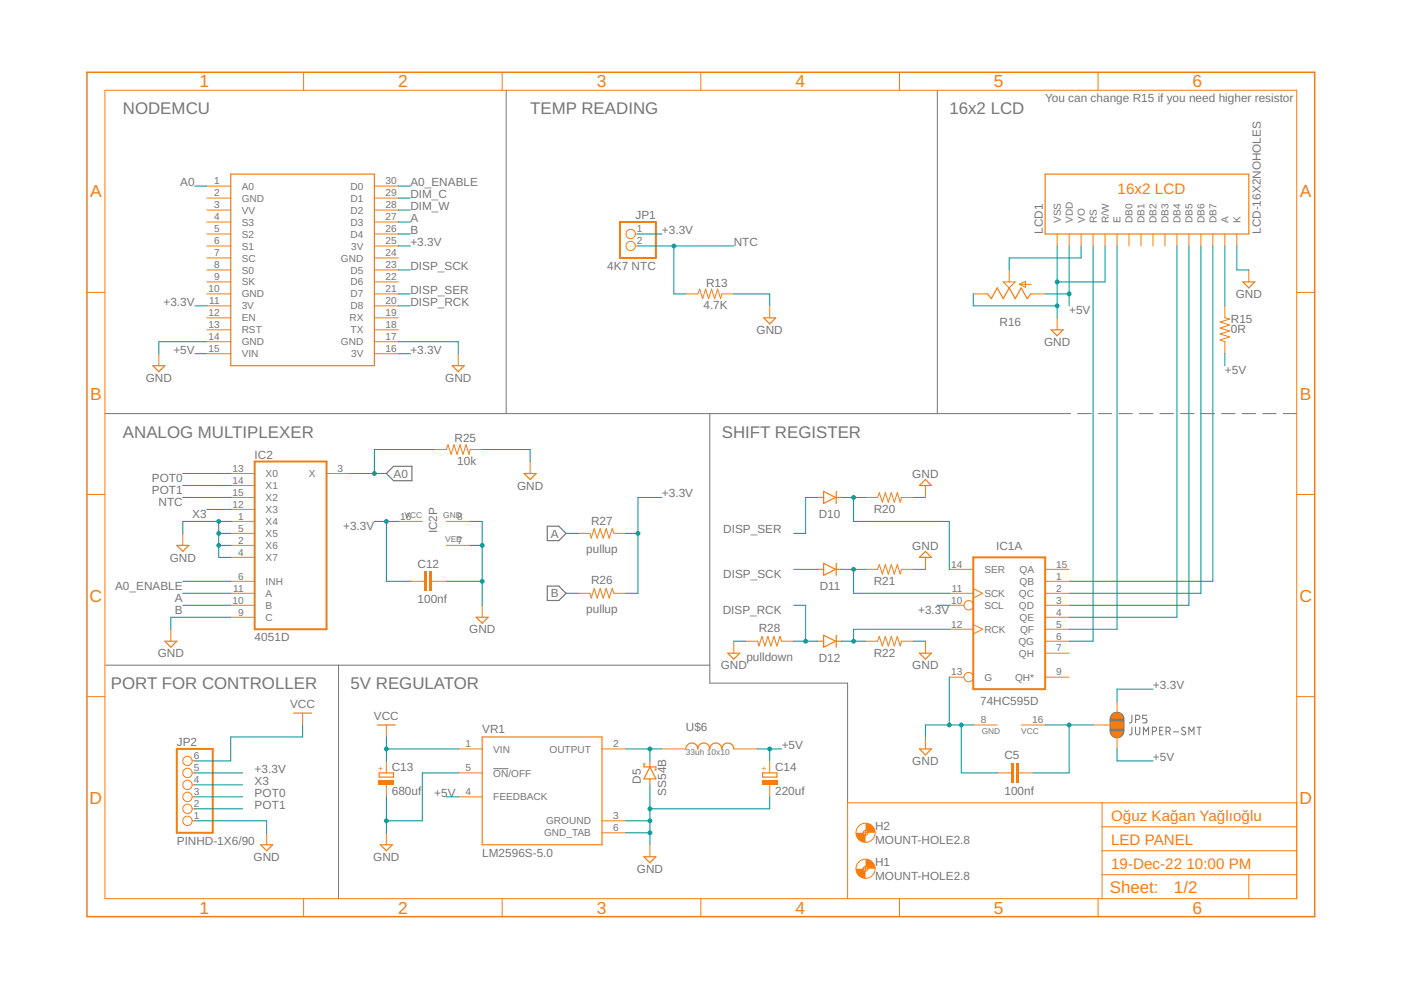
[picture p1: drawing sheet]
<svg xmlns="http://www.w3.org/2000/svg" width="297mm" height="210mm" viewBox="0 0 297 210" stroke-linecap="round" stroke-linejoin="round" font-family="sans-serif">
<g fill="none" stroke="#757575" stroke-width=".21">
<path d="M107.3 19.1v68.6M198.7 19.1v68.6M22.2 87.7h204.8M150.5 87.7v57.1h29.2v25.4M228.5 87.7h2.9M232.9 87.7h2.8M237.2 87.7h2.9M241.6 87.7h2.8M245.9 87.7h2.9M250.3 87.7h2.9M254.6 87.7h2.9M259 87.7h2.9"/>
<path d="M263.4 87.7h2.8M267.7 87.7h2.9M272.1 87.7h2.8M22.2 141h128.3M71.8 141v49.5M240 154.2v1.4l-.2 .2h-.3M240 151.6v1.4l-.2 .2-.3 .1M240.7 154.2v1.2a.46 .46 0 0 0 .5 .4 .46 .46 0 0 0 .5-.4v-1.2M240.8 152.5h.4a.46 .46 0 0 0 .5-.4 .46 .46 0 0 0-.5-.5h-.4v1.7M242.4 155.8v-1.6l.6 .9 .5-.9v1.6M243.2 151.6h-.9v.8h.5a.46 .46 0 0 1 .4 .4 .46 .46 0 0 1-.4 .5h-.5M244.3 155.1h.5a.46 .46 0 0 0 .4-.5 .46 .46 0 0 0-.4-.4h-.5v1.6"/>
<path d="M245.9 154.9h.5M246.6 154.2h-.7v1.6h.7M247.2 155.1h.5a.46 .46 0 0 0 .4-.5 .46 .46 0 0 0-.4-.4h-.5v1.6M247.8 155.1l.3 .7M248.8 155.2h1.1M251.3 154.3l-.2-.1a.38 .38 0 0 0-.5 .1 .38 .38 0 0 0 .1 .6l.5 .2a.41 .41 0 0 1 .1 .6 .41 .41 0 0 1-.6 0l-.2-.1M252.1 155.8v-1.6l.5 .9 .6-.9v1.6M253.8 154.2h.9M254.2 154.2v1.6M104.6 163h3.2"/>
</g>
<path d="M236.8 152.5v2.5" fill="none" stroke="#757575" stroke-width="3.2"/>
<path d="M81.9 100.4l1.5-1.5h3.9v3h-3.9zM116 111.6h2.5l1.5 1.5-1.5 1.5h-2.5zM116 124.3h2.5l1.5 1.5-1.5 1.5h-2.5z" fill="none" stroke="#757575" stroke-width=".25"/>
<path d="M48.9 36.9h30.5v40.6h-30.5zM221.6 36.9h43.2v12.7h-43.2zM263.5 59.8h2.5l-1.2 1.2zM32.4 77.5h2.5l-1.2 1.3zM95.9 77.5h2.5l-1.2 1.3zM161.9 67.4h2.6l-1.3 1.3zM209.4 62.3l.8 1 1.2-2.3 1.3 2.3 1.3-2.3 1.2 2.3 1.3-2.3 1.3 2.3 .7-1M222.9 69.9h2.5l-1.3 1.3zM62.3 151.2h3.8M194.9 158.8h2.6l-1.3 1.3zM55.3 179.1h2.5l-1.3 1.3z" fill="none" stroke="#f57c10" stroke-width=".25"/>
<g fill="none" stroke="#f57c10" stroke-width=".21">
<path d="M22.2 19.1h252.7v171.4h-252.7zM64.4 15.3v3.8M106.5 15.3v3.8M148.6 15.3v3.8M190.7 15.3v3.8M232.8 15.3v3.8M43.8 39.5h5.1M79.4 39.5h5.1M43.8 42h5.1M43.8 44.5h5.1M43.8 47.1h5.1M43.8 49.6h5.1"/>
<path d="M43.8 52.2h5.1M43.8 54.7h5.1M43.8 57.2h5.1M43.8 59.8h5.1M79.4 42h5.1M79.4 44.5h5.1M79.4 47.1h5.1M79.4 49.6h5.1M79.4 52.2h5.1M79.4 54.7h5.1M79.4 57.2h5.1M79.4 59.8h5.1"/>
<path d="M134.7 49.6h.6M134.7 52.2h.6M212.7 59.8h2.5l-1.2 1.2zM214 57.2v2.6M224.1 49.6v2.6M226.7 49.6v2.6M229.2 49.6v2.6M231.8 49.6v2.6M234.3 49.6v2.6M236.8 49.6v2.6M239.4 49.6v2.6M241.9 49.6v2.6"/>
<path d="M244.5 49.6v2.6M247 49.6v2.6M249.5 49.6v2.6M252.1 49.6v2.6M254.6 49.6v2.6M257.2 49.6v2.6M259.7 49.6v2.6M262.2 49.6v2.6M264.8 57.2v2.6M18.4 62h3.8M33.7 75v2.5M43.8 62.3h5.1"/>
<path d="M43.8 64.9h5.1M43.8 67.4h5.1M43.8 69.9h5.1M43.8 72.5h5.1M43.8 75h5.1M79.4 62.3h5.1M79.4 64.9h5.1M79.4 67.4h5.1M79.4 69.9h5.1M79.4 72.5h5.1M79.4 75h5.1M97.2 75v2.5"/>
<path d="M145.4 62.3h2.6l.3-1 .7 2 .6-2 .6 2 .7-2 .6 2 .6-2 .7 2 .2-1h2.6M163.2 64.9v2.5M206.4 62.3h3M216.1 60.3h2.6M216.1 60.3l1.3-.7v1.3zM218.5 62.3h3.1M224.1 67.4v2.5M259.7 64.9v2.5l1 .2-2 .7 2 .6-2 .7 2 .6-2 .6 2 .6-2 .7 1 .4v2.5M274.9 62h3.8M18.4 104.8h3.8M274.9 104.8h3.8M201.3 125.8h5.1"/>
<path d="M201.3 128.3h3.1M201.3 133.4h5.1M201.3 120.7h5.1M206.4 124.8l1.9 1-1.9 1M206.4 132.4l1.9 1-1.9 1M221.6 123.3h5.1M221.6 125.8h5.1M221.6 128.3h5.1M221.6 130.9h5.1M221.6 133.4h5.1M221.6 136h5.1M221.6 138.5h5.1"/>
<path d="M221.6 120.7h5.1M18.4 147.7h3.8M64.2 151.2v2.5M196.2 156.3v2.5M201.3 143.6h3.1M206.4 153.7h5M216.5 153.7h5.1M221.6 143.6h5.1M274.9 147.7h3.8M40.7 174h.6M40.7 171.5h.6M40.7 169h.6"/>
<path d="M40.7 166.4h.6M40.7 163.9h.6M40.7 161.3h.6M56.5 176.6v2.5M214 163.9h.5M216 163.9h.5M233.7 170.2v20.3M233.7 175.3h41.2M274.9 170.2h-95.2v20.3M64.4 190.5v3.9M106.5 190.5v3.9M148.6 190.5v3.9"/>
<path d="M190.7 190.5v3.9M232.8 190.5v3.9M233.7 185.5h41.2M233.7 180.4h41.2M264.8 185.5v5"/>
<circle cx="133.7" cy="49.6" r=".99"/>
<circle cx="133.7" cy="52.2" r=".99"/>
<circle cx="205.4" cy="128.3" r=".99"/>
<circle cx="205.4" cy="143.6" r=".99"/>
<circle cx="39.8" cy="169" r=".99"/>
<circle cx="39.8" cy="171.5" r=".99"/>
<circle cx="39.8" cy="166.4" r=".99"/>
<circle cx="39.8" cy="163.9" r=".99"/>
<circle cx="39.8" cy="161.3" r=".99"/>
<circle cx="39.8" cy="174" r=".99"/>
</g>
<path d="M131.4 47.1h7.7v7.6h-7.7zM206.4 118.2h15.2v27.9h-15.2zM37.5 158.8h7.6v17.8h-7.6z" fill="none" stroke="#f57c10" stroke-width=".42"/>
<path d="M18.4 15.3h260.3v179.1h-260.3z" fill="none" stroke="#f57c10" stroke-width=".32"/>
<g fill="#f57c10">
<path d="M215.5 161.8h.5v4.1h-.5z" fill-rule="evenodd"/>
<path d="M214.5 161.8h.5v4.1h-.5z" fill-rule="evenodd"/>
</g>
<g fill="#f57c10">
<path d="M215.5 161.8h.5v4.1h-.5zM215.5 161.8v4.1h.5v-4.1z"/>
<path d="M214.5 161.8h.5v4.1h-.5zM214.5 161.8v4.1h.5v-4.1z"/>
</g>
<g fill="none" stroke="#f57c10" stroke-width=".21">
<path d="M48.9 105.5h5.1M48.9 110.6h5.1M48.9 115.6h5.1M48.9 100.4h5.1M48.9 118.2h5.1M48.9 113.1h5.1M48.9 108h5.1M48.9 102.9h5.1M69.2 100.4h5.1M84.5 110.6h5M94.6 110.6h5.1M94.6 115.6h5.1"/>
<path d="M183.5 105.5h2.6l.3-1 .7 2 .6-2 .6 2 .7-2 .6 2 .6-2 .7 2 .2-1h2.6M196.2 102.9v2.6M196.2 118.2v2.5M36.2 133.4v2.6M48.9 123.3h5.1M48.9 130.9h5.1M48.9 128.3h5.1M48.9 125.8h5.1M89.5 123.3h.5M91.6 123.3h.5M102.2 128.3v2.6M183.5 120.7h2.6l.3-1 .7 2 .6-2 .6 2 .7-2 .6 2 .6-2 .7 2 .2-1h2.6"/>
<path d="M183.5 136h2.6l.3-1.1 .7 2.1 .6-2.1 .6 2.1 .7-2.1 .6 2.1 .6-2.1 .7 2.1 .2-1h2.6M196.2 136v2.5M211.4 163.9h2.6M216.5 163.9h2.6"/>
</g>
<g fill="none" stroke="#f57c10" stroke-width=".25">
<path d="M173.4 105.5h1.2M174.6 104.2l2.6 1.3-2.6 1.2zM174.6 119.4l2.6 1.3-2.6 1.3zM177.2 105.5h1.2M177.3 104.2v2.5M177.3 119.4v2.6M196.2 101.7l1.3 1.2h-2.6zM196.2 116.9l1.3 1.3h-2.6zM34.9 136h2.6l-1.3 1.2zM101 130.9h2.5l-1.3 1.2zM173.4 120.7h1.2M173.4 136h1.2"/>
<path d="M174.6 134.7l2.6 1.3-2.6 1.2zM177.2 120.7h1.2M177.2 136h1.2M177.3 134.7v2.5M194.9 138.5h2.6l-1.3 1.3z"/>
</g>
<path d="M54 97.9h15.2v35.5h-15.2z" fill="none" stroke="#f57c10" stroke-width=".42"/>
<g fill="#f57c10">
<path d="M91.1 121.2h.5v4.1h-.5z" fill-rule="evenodd"/>
<path d="M90 121.2h.6v4.1h-.6z" fill-rule="evenodd"/>
</g>
<g fill="#f57c10">
<path d="M91.1 121.2h.5v4.1h-.5zM91.1 121.2v4.1h.5v-4.1z"/>
<path d="M90 121.2h.6v4.1h-.6zM90 121.2v4.1h.6v-4.1z"/>
</g>
<path d="M38.8 113.1v2.5M87 123.3h2.5M92.1 123.3h2.5" fill="none" stroke="#f57c10" stroke-width=".21"/>
<path d="M37.5 115.6h2.5l-1.2 1.3z" fill="none" stroke="#f57c10" stroke-width=".25"/>
<g fill="#f57c10">
<path d="M235.6 155.1h2.5a1.27 1.27 0 0 1-1.3 1.3 1.27 1.27 0 0 1-1.2-1.3z" fill-rule="evenodd"/>
<path d="M236 151.4a1.27 1.27 0 0 1 1.4-.2 1.27 1.27 0 0 1 .7 1.1h-2.5v-.4z" fill-rule="evenodd"/>
</g>
<g fill="#f57c10">
<path d="M235.6 155.1h2.5l-.2 .8-.7 .5a1.28 1.28 0 0 1-1.6-1.1zM235.6 155.1v.5l.4 .5 .8 .3 .9-.3 .4-.8v-.2z"/>
<path d="M236 151.4l.8-.4 .6 .2 .5 .4 .2 .7h-2.5v-.4zM236 151.4l-.4 .5v.4h2.5l-.2-.7-.5-.4-.6-.2z"/>
</g>
<path d="M234.3 153.7h1.3M235.6 153.1h2.5v1.2h-2.5z" fill="none" stroke="#f57c10" stroke-width=".21"/>
<path d="M235.6 153.1h2.5v1.2h-2.5z" fill-rule="evenodd" fill="#f57c10"/>
<path d="M235.6 153.1h2.5v1.2h-2.5zM235.6 153.1v1.2h2.5v-1.2z" fill="#f57c10"/>
<path d="M97.2 158.8h5M127.6 158.8h5.1M231.8 153.7h2.5M236.8 148.7v2.5M236.8 156.3v2.5M97.2 169h5M97.2 163.9h5M127.6 174h5.1M127.6 176.6h5.1" fill="none" stroke="#f57c10" stroke-width=".21"/>
<path d="M102.2 156.3h25.4v22.8h-25.4zM80.4 163.9h3v.9h-3z" fill="none" stroke="#f57c10" stroke-width=".25"/>
<path d="M80.3 165.5h3.3v.9h-3.3z" fill-rule="evenodd" fill="#f57c10"/>
<path d="M80.3 165.5h3.3v.9h-3.3zM80.3 165.5v.9h3.3v-.9z" fill="#f57c10"/>
<path d="M140.3 158.8h5.1M155.6 158.8h5.1M81.9 161.3v2.6M81.9 166.4v2.6M81.9 176.6v2.5" fill="none" stroke="#f57c10" stroke-width=".21"/>
<path d="M145.4 158.8a1.27 1.27 0 0 1 1.3-1.3 1.27 1.27 0 0 1 1.3 1.3 1.27 1.27 0 0 1 1.2-1.3 1.27 1.27 0 0 1 1.3 1.3 1.27 1.27 0 0 1 1.3-1.3 1.27 1.27 0 0 1 1.2 1.3 1.27 1.27 0 0 1 1.3-1.3 1.27 1.27 0 0 1 1.3 1.3M80.6 179.1h2.6l-1.3 1.3zM136.8 162h-.3v.6h2.6v.6h-.3M137.8 162.6l1.3 2.5h-2.6zM137.8 161.3v1.3M137.8 165.1v1.3M161.7 163.9h3v.9h-3z" fill="none" stroke="#f57c10" stroke-width=".25"/>
<path d="M161.5 165.5h3.3v.9h-3.3z" fill-rule="evenodd" fill="#f57c10"/>
<path d="M161.5 165.5h3.3v.9h-3.3zM161.5 165.5v.9h3.3v-.9z" fill="#f57c10"/>
<path d="M92.1 95.3h2.5l.4-1 .6 2 .7-2 .6 2 .6-2 .7 2 .6-2 .6 2 .3-1h2.5M112.4 97.9v2.5M122.6 113.1h2.5l.2 1 .7-2 .6 2 .7-2 .6 2 .6-2 .7 2 .6-2 .4 1h2.5M122.6 125.8h2.5l.2 1 .7-2 .6 2 .7-2 .6 2 .6-2 .7 2 .6-2 .4 1h2.5M155.6 136v2.5M158.1 136h2.6l.2 1 .6-2.1 .7 2.1 .6-2.1 .6 2.1 .7-2.1 .6 2.1 .7-2.1 .3 1.1h2.6M81.9 153.7v2.6M137.8 179.1v2.6M163.2 161.3v2.6M163.2 166.4v2.6" fill="none" stroke="#f57c10" stroke-width=".21"/>
<path d="M111.1 100.4h2.6l-1.3 1.3zM154.3 138.5h2.5l-1.2 1.3zM80 153.7h3.8M136.5 181.7h2.6l-1.3 1.2z" fill="none" stroke="#f57c10" stroke-width=".25"/>
<g fill="#f57c10">
<path d="M183.5 182.2a2.04 2.04 0 0 1 2 2h-1.5l-.2-.4-.3-.1z" fill-rule="evenodd"/>
<path d="M181.5 184.2h1.5l.1 .3 .4 .2v1.5a1.97 1.97 0 0 1-2-2z" fill-rule="evenodd"/>
</g>
<g fill="#f57c10">
<path d="M183.5 182.2h.2a2.08 2.08 0 0 1 1.8 1.8v.2h-1.5l-.1-.3-.4-.2zM183.5 182.2v1.5l.3 .1 .2 .4h1.5l-.2-1-.5-.6-.7-.4z"/>
<path d="M181.5 184.2h1.5l.2 .4 .3 .1v1.5a1.97 1.97 0 0 1-2-2zM181.5 184.2l.2 1 .5 .6 .7 .3 .6 .1v-1.5l-.3-.1-.2-.4z"/>
</g>
<g fill="none" stroke="#f57c10" stroke-width=".21">
<path d="M183 184.2h1M183.5 183.7v1"/>
<circle cx="183.5" cy="184.2" r="2.03"/>
<circle cx="183.5" cy="184.2" r=".51"/>
</g>
<g fill="#f57c10">
<path d="M183.5 174.5a2.04 2.04 0 0 1 2 2.1h-1.5l-.2-.4-.3-.1z" fill-rule="evenodd"/>
<path d="M181.5 176.6h1.5l.1 .3 .4 .2v1.5a1.97 1.97 0 0 1-2-2z" fill-rule="evenodd"/>
</g>
<g fill="#f57c10">
<path d="M183.5 174.5h.2a2.08 2.08 0 0 1 1.8 1.9v.2h-1.5l-.1-.3-.4-.2zM183.5 174.5v1.6l.3 .1 .2 .4h1.5l-.2-1-.5-.6-.7-.4z"/>
<path d="M181.5 176.6h1.5l.1 .3 .4 .2v1.5a1.97 1.97 0 0 1-2-2zM181.5 176.6l.2 .9 .5 .7 .7 .3 .6 .1v-1.5l-.3-.1-.2-.4z"/>
</g>
<g fill="none" stroke="#f57c10" stroke-width=".21">
<path d="M183 176.6h1M183.5 176.1v1"/>
<circle cx="183.5" cy="176.6" r="2.03"/>
<circle cx="183.5" cy="176.6" r=".51"/>
</g>
<path d="M224.1 52.2v15.2M234.3 52.2v7.6h-10.2M206.4 62.3v2.6h17.7" fill="none" stroke="#009292" stroke-width=".21"/>
<g fill="#009292">
<circle cx="224.1" cy="64.9" r=".51"/>
<circle cx="224.1" cy="59.8" r=".51"/>
</g>
<g fill="#009292">
<path d="M223.6 64.9a.51 .51 0 0 1 1 0 .51 .51 0 0 1-1 0zM223.6 64.9a.51 .51 0 0 0 1 0 .51 .51 0 0 0-1 0z"/>
<path d="M223.6 59.8a.51 .51 0 0 1 1 0 .51 .51 0 0 1-1 0zM223.6 59.8a.51 .51 0 0 0 1 0 .51 .51 0 0 0-1 0z"/>
</g>
<path d="M201.3 143.6v10.1M203.8 153.7v10.2h7.6M206.4 153.7h-10.2v2.6" fill="none" stroke="#009292" stroke-width=".21"/>
<g fill="#009292">
<circle cx="201.3" cy="153.7" r=".51"/>
<circle cx="203.8" cy="153.7" r=".51"/>
</g>
<g fill="#009292">
<path d="M200.8 153.7a.51 .51 0 0 1 1 0 .51 .51 0 0 1-1 0zM200.8 153.7a.51 .51 0 0 0 1 0 .51 .51 0 0 0-1 0z"/>
<path d="M203.3 153.7a.51 .51 0 0 1 1 0 .51 .51 0 0 1-1 0zM203.3 153.7a.51 .51 0 0 0 1 0 .51 .51 0 0 0-1 0z"/>
</g>
<path d="M262.2 52.2v5h2.6M43.8 72.5h-10.1v2.5M84.5 72.5h12.7v2.5M155.6 62.3h7.6v2.6M99.7 110.6h2.5v17.7M99.7 115.6h2.5M193.7 105.5h2.5M48.9 130.9h-12.7v2.5M94.6 123.3h7.6M193.7 120.7h2.5M193.7 136h2.5M41.3 174h15.2v2.6" fill="none" stroke="#009292" stroke-width=".21"/>
<g fill="#009292">
<circle cx="102.2" cy="115.6" r=".51"/>
<circle cx="102.2" cy="123.3" r=".51"/>
</g>
<g fill="#009292">
<path d="M101.7 115.6a.51 .51 0 0 1 1 0 .51 .51 0 0 1-1 0zM101.7 115.6a.51 .51 0 0 0 1 0 .51 .51 0 0 0-1 0z"/>
<path d="M101.7 123.3a.51 .51 0 0 1 1 0 .51 .51 0 0 1-1 0zM101.7 123.3a.51 .51 0 0 0 1 0 .51 .51 0 0 0-1 0z"/>
</g>
<path d="M46.4 110.6v7.6h2.5M46.4 115.6h2.5M46.4 113.1h2.5M48.9 110.6h-10.1v2.5" fill="none" stroke="#009292" stroke-width=".21"/>
<g fill="#009292">
<circle cx="46.4" cy="110.6" r=".51"/>
<circle cx="46.4" cy="115.6" r=".51"/>
<circle cx="46.4" cy="113.1" r=".51"/>
</g>
<g fill="#009292">
<path d="M45.9 110.6a.51 .51 0 0 1 1 0 .51 .51 0 0 1-1 0zM45.9 110.6a.51 .51 0 0 0 1 0 .51 .51 0 0 0-1 0z"/>
<path d="M45.9 115.6a.51 .51 0 0 1 1 0 .51 .51 0 0 1-1 0zM45.9 115.6a.51 .51 0 0 0 1 0 .51 .51 0 0 0-1 0z"/>
<path d="M45.9 113.1a.51 .51 0 0 1 1 0 .51 .51 0 0 1-1 0zM45.9 113.1a.51 .51 0 0 0 1 0 .51 .51 0 0 0-1 0z"/>
</g>
<path d="M81.9 169v7.6M97.2 163.9h-7.7v10.1h-7.6" fill="none" stroke="#009292" stroke-width=".21"/>
<circle cx="81.9" cy="174" r=".51" fill="#009292"/>
<path d="M81.4 174a.51 .51 0 0 1 1 0 .51 .51 0 0 1-1 0zM81.4 174a.51 .51 0 0 0 1 0 .51 .51 0 0 0-1 0z" fill="#009292"/>
<path d="M132.7 176.6h5.1M132.7 174h5.1M137.8 166.4v12.7M163.2 169v2.5h-25.4" fill="none" stroke="#009292" stroke-width=".21"/>
<g fill="#009292">
<circle cx="137.8" cy="176.6" r=".51"/>
<circle cx="137.8" cy="174" r=".51"/>
<circle cx="137.8" cy="171.5" r=".51"/>
</g>
<g fill="#009292">
<path d="M137.3 176.6a.51 .51 0 0 1 1 0 .51 .51 0 0 1-1 0zM137.3 176.6a.51 .51 0 0 0 1 0 .51 .51 0 0 0-1 0z"/>
<path d="M137.3 174a.51 .51 0 0 1 1 0 .51 .51 0 0 1-1 0zM137.3 174a.51 .51 0 0 0 1 0 .51 .51 0 0 0-1 0z"/>
<path d="M137.3 171.5a.51 .51 0 0 1 1 0 .51 .51 0 0 1-1 0zM137.3 171.5a.51 .51 0 0 0 1 0 .51 .51 0 0 0-1 0z"/>
</g>
<path d="M226.7 52.2v12.7M221.6 62.3h5.1M102.2 95.3h10.2v2.6M155.6 136h2.5" fill="none" stroke="#009292" stroke-width=".21"/>
<circle cx="226.7" cy="62.3" r=".51" fill="#009292"/>
<path d="M226.2 62.3a.51 .51 0 0 1 1 0 .51 .51 0 0 1-1 0zM226.2 62.3a.51 .51 0 0 0 1 0 .51 .51 0 0 0-1 0z" fill="#009292"/>
<path d="M41.3 75h2.5M259.7 75v2.5M160.7 158.8h5M163.2 158.8v2.5M236.8 158.8v2.5h7.7M94.6 169h2.6" fill="none" stroke="#009292" stroke-width=".21"/>
<circle cx="163.2" cy="158.8" r=".51" fill="#009292"/>
<path d="M162.7 158.8a.51 .51 0 0 1 1 0 .51 .51 0 0 1-1 0zM162.7 158.8a.51 .51 0 0 0 1 0 .51 .51 0 0 0-1 0z" fill="#009292"/>
<path d="M84.5 52.2h2.5M41.3 64.9h2.5M84.5 75h2.5M79.4 110.6h5.1M81.9 110.6v12.7h5.1M198.7 128.3h2.6" fill="none" stroke="#009292" stroke-width=".21"/>
<circle cx="81.9" cy="110.6" r=".51" fill="#009292"/>
<path d="M81.4 110.6a.51 .51 0 0 1 1 0 .51 .51 0 0 1-1 0zM81.4 110.6a.51 .51 0 0 0 1 0 .51 .51 0 0 0-1 0z" fill="#009292"/>
<path d="M135.3 49.6h5M132.7 113.1h2.6M140.3 105.5h-5v20.3h-2.6M244.5 146.1h-7.7v2.6M41.3 163.9h10.2" fill="none" stroke="#009292" stroke-width=".21"/>
<circle cx="135.3" cy="113.1" r=".51" fill="#009292"/>
<path d="M134.7 113.1a.55 .55 0 0 1 1.1 0 .55 .55 0 0 1-1.1 0zM134.7 113.1a.55 .55 0 0 0 1.1 0 .55 .55 0 0 0-1.1 0z" fill="#009292"/>
<path d="M64.2 153.7v2.6h-15.3v5h-7.6M81.9 156.3v5M81.9 158.8h15.3" fill="none" stroke="#009292" stroke-width=".21"/>
<circle cx="81.9" cy="158.8" r=".51" fill="#009292"/>
<path d="M81.4 158.8a.51 .51 0 0 1 1 0 .51 .51 0 0 1-1 0zM81.4 158.8a.51 .51 0 0 0 1 0 .51 .51 0 0 0-1 0z" fill="#009292"/>
<path d="M41.3 39.5h2.5M92.1 95.3h-12.7v5.1M74.3 100.4h7.6" fill="none" stroke="#009292" stroke-width=".21"/>
<circle cx="79.4" cy="100.4" r=".51" fill="#009292"/>
<path d="M78.9 100.4a.51 .51 0 0 1 1 0 .51 .51 0 0 1-1 0zM78.9 100.4a.51 .51 0 0 0 1 0 .51 .51 0 0 0-1 0z" fill="#009292"/>
<path d="M84.5 57.2h2.5M84.5 62.3h2.5M84.5 64.9h2.5M173.4 105.5h-2.6v7.6h-2.5M168.3 128.3h2.5v7.7M168.3 120.7h5.1M168.3 136h5.1" fill="none" stroke="#009292" stroke-width=".21"/>
<circle cx="170.8" cy="136" r=".51" fill="#009292"/>
<path d="M170.3 136a.51 .51 0 0 1 1 0 .51 .51 0 0 1-1 0zM170.3 136a.51 .51 0 0 0 1 0 .51 .51 0 0 0-1 0z" fill="#009292"/>
<path d="M84.5 44.5h2.5M229.2 52.2v2.5h-15.2v2.5M231.8 52.2v83.8h-5.1M236.8 52.2v81.2h-10.1M249.5 52.2v78.7h-22.8M252.1 52.2v76.1h-25.4M254.6 52.2v73.6h-27.9M257.2 52.2v71.1h-30.5M259.7 52.2v12.7M178.4 105.5h5.1M181 105.5v5.1h20.3v10.1" fill="none" stroke="#009292" stroke-width=".21"/>
<circle cx="181" cy="105.5" r=".51" fill="#009292"/>
<path d="M180.5 105.5a.51 .51 0 0 1 1 0 .51 .51 0 0 1-1 0zM180.5 105.5a.51 .51 0 0 0 1 0 .51 .51 0 0 0-1 0z" fill="#009292"/>
<path d="M178.4 120.7h5.1" fill="none" stroke="#009292" stroke-width=".21"/>
<circle cx="181" cy="120.7" r=".51" fill="#009292"/>
<path d="M180.5 120.7a.51 .51 0 0 1 1 0 .51 .51 0 0 1-1 0zM180.5 120.7a.51 .51 0 0 0 1 0 .51 .51 0 0 0-1 0z" fill="#009292"/>
<path d="M178.4 136h5.1M181 120.7v5.1h20.3M181 133.4v2.6" fill="none" stroke="#009292" stroke-width=".21"/>
<circle cx="181" cy="136" r=".51" fill="#009292"/>
<path d="M180.5 136a.51 .51 0 0 1 1 0 .51 .51 0 0 1-1 0zM180.5 136a.51 .51 0 0 0 1 0 .51 .51 0 0 0-1 0z" fill="#009292"/>
<g fill="none" stroke="#009292" stroke-width=".21">
<path d="M84.5 47.1h2.5M84.5 49.6h2.5M135.3 52.2h20.3M142.9 52.2v10.1h2.5M38.8 100.4h10.1M38.8 102.9h10.1M38.8 105.5h10.1M120 113.1h2.6M38.8 125.8h10.1M38.8 128.3h10.1M120 125.8h2.6M181 133.4h20.3"/>
<path d="M41.3 169h10.2M41.3 171.5h10.2"/>
</g>
<circle cx="142.9" cy="52.2" r=".51" fill="#009292"/>
<path d="M142.4 52.2a.51 .51 0 0 1 1 0 .51 .51 0 0 1-1 0zM142.4 52.2a.51 .51 0 0 0 1 0 .51 .51 0 0 0-1 0z" fill="#009292"/>
<path d="M43.8 108h5.1M221.6 153.7h10.2M226.7 153.7v10.2h-7.6M41.3 166.4h10.2" fill="none" stroke="#009292" stroke-width=".21"/>
<circle cx="226.7" cy="153.7" r=".51" fill="#009292"/>
<path d="M226.2 153.7a.51 .51 0 0 1 1 0 .51 .51 0 0 1-1 0zM226.2 153.7a.51 .51 0 0 0 1 0 .51 .51 0 0 0-1 0z" fill="#009292"/>
<path d="M132.7 158.8h7.6M137.8 158.8v2.5" fill="none" stroke="#009292" stroke-width=".21"/>
<circle cx="137.8" cy="158.8" r=".51" fill="#009292"/>
<path d="M137.3 158.8a.51 .51 0 0 1 1 0 .51 .51 0 0 1-1 0zM137.3 158.8a.51 .51 0 0 0 1 0 .51 .51 0 0 0-1 0z" fill="#009292"/>
<path d="M84.5 39.5h2.5M84.5 42h2.5M38.8 123.3h10.1" fill="none" stroke="#009292" stroke-width=".21"/>
<g font-size="3.7" fill="#f57c10">
<text x="42.3" y="18.5">1</text>
<text x="84.4" y="18.5">2</text>
<text x="126.5" y="18.5">3</text>
<text x="168.6" y="18.5">4</text>
<text x="210.7" y="18.5">5</text>
<text x="252.9" y="18.5">6</text>
<text x="19.1" y="41.9">A</text>
<text x="275.6" y="41.9">A</text>
<text x="19.1" y="84.7">B</text>
<text x="275.6" y="84.7">B</text>
<text x="19" y="127.6">C</text>
<text x="275.5" y="127.6">C</text>
<text x="19" y="170.4">D</text>
<text x="275.5" y="170.4">D</text>
<text x="42.3" y="193.7">1</text>
<text x="84.4" y="193.7">2</text>
<text x="126.5" y="193.7">3</text>
<text x="168.6" y="193.7">4</text>
<text x="210.7" y="193.7">5</text>
<text x="252.9" y="193.7">6</text>
</g>
<g font-size="3.6" fill="#757575">
<text x="26.1" y="24.2">NODEMCU</text>
<text x="112.4" y="24.2">TEMP READING</text>
<text x="201.3" y="24.2">16x2 LCD</text>
<text x="26.1" y="92.8">ANALOG MULTIPLEXER</text>
<text x="153" y="92.8">SHIFT REGISTER</text>
<text x="23.5" y="146.1">PORT FOR CONTROLLER</text>
<text x="74.3" y="146.1">5V REGULATOR</text>
</g>
<g font-size="3.6" fill="#f57c10">
<text x="235.3" y="189.4">Sheet:</text>
<text x="248.9" y="189.3">1/2</text>
</g>
<g font-size="3.2" fill="#f57c10">
<text x="237" y="41.2">16x2 LCD</text>
<text x="235.6" y="179.1">LED PANEL</text>
<text x="235.6" y="174">Oğuz Kağan Yağlıoğlu</text>
<text x="235.6" y="184.2">19-Dec-22</text>
<text x="251.5" y="184.2">10:00 PM</text>
</g>
<g font-size="2.5" fill="#757575">
<text x="221.6" y="21.7">You can change R15 if you need higher resistor</text>
<text x="38.2" y="39.5">A0</text>
<text x="87" y="39.5">A0_ENABLE</text>
<text x="87" y="42">DIM_C</text>
<text x="87" y="44.5">DIM_W</text>
<text x="87" y="47.1">A</text>
<text x="134.7" y="46.4">JP1</text>
<text x="87" y="52.1">+3.3V</text>
<text x="87" y="49.6">B</text>
<text x="140.3" y="49.6">+3.3V</text>
<text x="155.6" y="52.1">NTC</text>
<text x="221.1" y="49.6" transform="rotate(-90 221.1 49.6)">LCD1</text>
<text x="267.3" y="49.6" transform="rotate(-90 267.3 49.6)">LCD-16X2NOHOLES</text>
<text x="87" y="57.2">DISP_SCK</text>
<text x="128.8" y="57.2">4K7 NTC</text>
<text x="34.7" y="64.8">+3.3V</text>
<text x="87" y="62.3">DISP_SER</text>
<text x="87" y="64.8">DISP_RCK</text>
<text x="149.1" y="65.6">4.7K</text>
<text x="149.7" y="60.8">R13</text>
<text x="262" y="63.2">GND</text>
<text x="160.4" y="70.8">GND</text>
<text x="211.9" y="69.2">R16</text>
<text x="226.7" y="66.6">+5V</text>
<text x="261" y="70.7">0R</text>
<text x="261" y="68.4">R15</text>
<text x="36.8" y="75">+5V</text>
<text x="87" y="75">+3.3V</text>
<text x="221.4" y="73.4">GND</text>
<text x="30.9" y="81">GND</text>
<text x="94.4" y="81">GND</text>
<text x="259.7" y="79.3">+5V</text>
<text x="96.4" y="93.8">R25</text>
<text x="54" y="97.2">IC2</text>
<text x="83.4" y="101.3">A0</text>
<text x="96.9" y="98.6">10k</text>
<text x="193.4" y="101.3">GND</text>
<text x="32.2" y="102.2">POT0</text>
<text x="32.2" y="104.7">POT1</text>
<text x="33.6" y="107.3">NTC</text>
<text x="109.6" y="103.8">GND</text>
<text x="140.3" y="105.5">+3.3V</text>
<text x="40.8" y="109.8">X3</text>
<text x="72.8" y="112.3">+3.3V</text>
<text x="92.7" y="113.1" transform="rotate(-90 92.7 113.1)">IC2P</text>
<text x="116.8" y="114">A</text>
<text x="125.3" y="111.2">R27</text>
<text x="153.3" y="113.1">DISP_SER</text>
<text x="173.6" y="109.9">D10</text>
<text x="185.3" y="108.8">R20</text>
<text x="36" y="119.1">GND</text>
<text x="124.3" y="117.3">pullup</text>
<text x="193.4" y="116.5">GND</text>
<text x="211.2" y="116.5">IC1A</text>
<text x="24.4" y="125">A0_ENABLE</text>
<text x="88.5" y="120.3">C12</text>
<text x="125.3" y="123.9">R26</text>
<text x="153.3" y="122.5">DISP_SCK</text>
<text x="173.8" y="125.1">D11</text>
<text x="185.3" y="124">R21</text>
<text x="37.1" y="127.6">A</text>
<text x="37.1" y="130.1">B</text>
<text x="88.5" y="127.9">100nf</text>
<text x="116.8" y="126.7">B</text>
<text x="124.3" y="130">pullup</text>
<text x="153.2" y="130.1">DISP_RCK</text>
<text x="194.7" y="130.1">+3.3V</text>
<text x="54" y="135.9">4051D</text>
<text x="99.5" y="134.3">GND</text>
<text x="160.9" y="134.1">R28</text>
<text x="33.4" y="139.4">GND</text>
<text x="152.8" y="141.9">GND</text>
<text x="158.2" y="140.1">pulldown</text>
<text x="173.6" y="140.4">D12</text>
<text x="185.3" y="139.2">R22</text>
<text x="193.4" y="141.9">GND</text>
<text x="207.8" y="149.5">74HC595D</text>
<text x="244.5" y="146.1">+3.3V</text>
<text x="61.5" y="150.2">VCC</text>
<text x="79.3" y="152.7">VCC</text>
<text x="102.2" y="155.5">VR1</text>
<text x="145.4" y="155">U$6</text>
<text x="37.5" y="158.2">JP2</text>
<text x="165.7" y="158.8">+5V</text>
<text x="213" y="161">C5</text>
<text x="244.5" y="161.3">+5V</text>
<text x="54" y="163.9">+3.3V</text>
<text x="54" y="166.4">X3</text>
<text x="83.1" y="163.4">C13</text>
<text x="135.9" y="166.2" transform="rotate(-90 135.9 166.2)">D5</text>
<text x="164.3" y="163.4">C14</text>
<text x="193.4" y="162.2">GND</text>
<text x="54" y="169">POT0</text>
<text x="54" y="171.5">POT1</text>
<text x="83.1" y="168.5">680uf</text>
<text x="92.1" y="169">+5V</text>
<text x="141.2" y="168.7" transform="rotate(-90 141.2 168.7)">SS54B</text>
<text x="164.3" y="168.5">220uf</text>
<text x="213" y="168.6">100nf</text>
<text x="37.5" y="179.1">PINHD-1X6/90</text>
<text x="185.5" y="179">MOUNT-HOLE2.8</text>
<text x="185.5" y="176">H2</text>
<text x="53.8" y="182.5">GND</text>
<text x="79.2" y="182.5">GND</text>
<text x="102.2" y="181.7">LM2596S-5.0</text>
<text x="135" y="185.1">GND</text>
<text x="185.5" y="183.6">H1</text>
<text x="185.5" y="186.7">MOUNT-HOLE2.8</text>
</g>
<g font-size="2.1" fill="#757575">
<text x="45.4" y="39.1">1</text>
<text x="45.4" y="41.6">2</text>
<text x="51.2" y="40.2">A0</text>
<text x="74.3" y="40.2">D0</text>
<text x="81.7" y="41.6">29</text>
<text x="81.7" y="39.1">30</text>
<text x="45.4" y="44.2">3</text>
<text x="45.4" y="46.7">4</text>
<text x="51.2" y="42.8">GND</text>
<text x="51.2" y="45.3">VV</text>
<text x="51.2" y="47.8">S3</text>
<text x="74.3" y="47.8">D3</text>
<text x="74.3" y="45.3">D2</text>
<text x="74.3" y="42.8">D1</text>
<text x="81.7" y="46.7">27</text>
<text x="81.7" y="44.2">28</text>
<text x="224.9" y="47.3" transform="rotate(-90 224.9 47.3)">VSS</text>
<text x="227.4" y="47.3" transform="rotate(-90 227.4 47.3)">VDD</text>
<text x="230" y="47.3" transform="rotate(-90 230 47.3)">VO</text>
<text x="232.5" y="47.3" transform="rotate(-90 232.5 47.3)">RS</text>
<text x="235.1" y="47.3" transform="rotate(-90 235.1 47.3)">R/W</text>
<text x="237.6" y="47.3" transform="rotate(-90 237.6 47.3)">E</text>
<text x="240.1" y="47.3" transform="rotate(-90 240.1 47.3)">DB0</text>
<text x="242.7" y="47.3" transform="rotate(-90 242.7 47.3)">DB1</text>
<text x="245.2" y="47.3" transform="rotate(-90 245.2 47.3)">DB2</text>
<text x="247.8" y="47.3" transform="rotate(-90 247.8 47.3)">DB3</text>
<text x="250.3" y="47.3" transform="rotate(-90 250.3 47.3)">DB4</text>
<text x="252.8" y="47.3" transform="rotate(-90 252.8 47.3)">DB5</text>
<text x="255.4" y="47.3" transform="rotate(-90 255.4 47.3)">DB6</text>
<text x="257.9" y="47.3" transform="rotate(-90 257.9 47.3)">DB7</text>
<text x="260.5" y="47.3" transform="rotate(-90 260.5 47.3)">A</text>
<text x="263" y="47.3" transform="rotate(-90 263 47.3)">K</text>
<text x="45.4" y="49.3">5</text>
<text x="45.4" y="51.8">6</text>
<text x="51.2" y="50.4">S2</text>
<text x="51.2" y="52.9">S1</text>
<text x="74.3" y="50.4">D4</text>
<text x="74.4" y="52.9">3V</text>
<text x="81.7" y="51.8">25</text>
<text x="81.7" y="49.3">26</text>
<text x="135.1" y="49.3">1</text>
<text x="135.1" y="51.8">2</text>
<text x="45.4" y="54.3">7</text>
<text x="45.4" y="56.9">8</text>
<text x="45.4" y="59.4">9</text>
<text x="51.2" y="55.4">SC</text>
<text x="51.2" y="58">S0</text>
<text x="72.3" y="55.5">GND</text>
<text x="74.3" y="58">D5</text>
<text x="81.7" y="59.4">22</text>
<text x="81.7" y="56.9">23</text>
<text x="81.7" y="54.3">24</text>
<text x="44.2" y="62">10</text>
<text x="44.4" y="64.5">11</text>
<text x="51.2" y="60.5">SK</text>
<text x="51.2" y="63.1">GND</text>
<text x="51.2" y="65.6">3V</text>
<text x="74.3" y="65.6">D8</text>
<text x="74.3" y="63.1">D7</text>
<text x="74.3" y="60.5">D6</text>
<text x="81.7" y="64.5">20</text>
<text x="81.7" y="62">21</text>
<text x="44.2" y="67">12</text>
<text x="44.2" y="69.6">13</text>
<text x="51.2" y="68.1">EN</text>
<text x="51.2" y="70.7">RST</text>
<text x="74.1" y="68.1">RX</text>
<text x="74.3" y="70.7">TX</text>
<text x="81.7" y="69.6">18</text>
<text x="81.7" y="67">19</text>
<text x="44.2" y="72.1">14</text>
<text x="44.2" y="74.6">15</text>
<text x="51.2" y="73.2">GND</text>
<text x="51.2" y="75.8">VIN</text>
<text x="72.3" y="73.2">GND</text>
<text x="74.4" y="75.8">3V</text>
<text x="81.7" y="74.6">16</text>
<text x="81.7" y="72.1">17</text>
<text x="49.3" y="100">13</text>
<text x="56.3" y="101.2">X0</text>
<text x="65.5" y="101.2">X</text>
<text x="71.6" y="100">3</text>
<text x="49.3" y="107.7">12</text>
<text x="49.3" y="102.6">14</text>
<text x="49.3" y="105.1">15</text>
<text x="56.3" y="103.7">X1</text>
<text x="56.3" y="106.2">X2</text>
<text x="50.5" y="110.2">1</text>
<text x="50.5" y="112.7">5</text>
<text x="56.3" y="111.3">X4</text>
<text x="56.3" y="113.9">X5</text>
<text x="56.3" y="108.8">X3</text>
<text x="84.8" y="110.2">16</text>
<text x="97" y="110.2">8</text>
<text x="50.5" y="115.3">2</text>
<text x="50.5" y="117.8">4</text>
<text x="56.3" y="116.4">X6</text>
<text x="56.3" y="118.9">X7</text>
<text x="97" y="115.3">7</text>
<text x="49.4" y="125.4">11</text>
<text x="50.5" y="122.9">6</text>
<text x="56.3" y="124">INH</text>
<text x="201.7" y="120.4">14</text>
<text x="201.8" y="125.4">11</text>
<text x="208.7" y="121.5">SER</text>
<text x="216.2" y="124">QB</text>
<text x="216.2" y="121.5">QA</text>
<text x="223.9" y="122.9">1</text>
<text x="223.9" y="125.4">2</text>
<text x="223.9" y="120.4">15</text>
<text x="49.3" y="128">10</text>
<text x="50.5" y="130.5">9</text>
<text x="56.3" y="131.6">C</text>
<text x="56.3" y="129.1">B</text>
<text x="56.3" y="126.6">A</text>
<text x="201.7" y="128">10</text>
<text x="208.7" y="129.1">SCL</text>
<text x="208.7" y="126.6">SCK</text>
<text x="216" y="126.6">QC</text>
<text x="216" y="129.1">QD</text>
<text x="216.2" y="131.6">QE</text>
<text x="223.9" y="128">3</text>
<text x="223.9" y="130.5">4</text>
<text x="201.7" y="133.1">12</text>
<text x="208.7" y="134.2">RCK</text>
<text x="215.9" y="136.7">QG</text>
<text x="216.3" y="134.2">QF</text>
<text x="223.9" y="133.1">5</text>
<text x="223.9" y="135.6">6</text>
<text x="201.7" y="143.2">13</text>
<text x="216" y="139.2">QH</text>
<text x="223.9" y="138.1">7</text>
<text x="223.9" y="143.2">9</text>
<text x="208.7" y="144.3">G</text>
<text x="215.2" y="144.3">QH*</text>
<text x="207.9" y="153.4">8</text>
<text x="218.9" y="153.4">16</text>
<text x="41.1" y="161">6</text>
<text x="98.7" y="158.4">1</text>
<text x="104.6" y="159.6">VIN</text>
<text x="116.5" y="159.6">OUTPUT</text>
<text x="130" y="158.4">2</text>
<text x="41.1" y="166.1">4</text>
<text x="41.1" y="163.5">5</text>
<text x="98.7" y="163.5">5</text>
<text x="104.6" y="164.6">ON/OFF</text>
<text x="41.1" y="173.7">1</text>
<text x="41.1" y="171.1">2</text>
<text x="41.1" y="168.6">3</text>
<text x="98.7" y="168.6">4</text>
<text x="104.6" y="169.7">FEEDBACK</text>
<text x="130" y="173.7">3</text>
<text x="115.4" y="177.3">GND_TAB</text>
<text x="115.8" y="174.8">GROUND</text>
<text x="130" y="176.2">6</text>
</g>
<g font-size="1.8" fill="#757575">
<text x="85.8" y="109.9">VCC</text>
<text x="94" y="109.9">GND</text>
<text x="94.4" y="115">VEE</text>
<text x="208.1" y="155.6">GND</text>
<text x="216.5" y="155.6">VCC</text>
<text x="145.4" y="160.1">33uh 10x10</text>
</g>
<g font-size="1.8" fill="#f57c10">
<text x="81.3" y="163.5" transform="rotate(-90 81.3 163.5)">+</text>
<text x="162.6" y="163.5" transform="rotate(-90 162.6 163.5)">+</text>
</g>
</svg>
